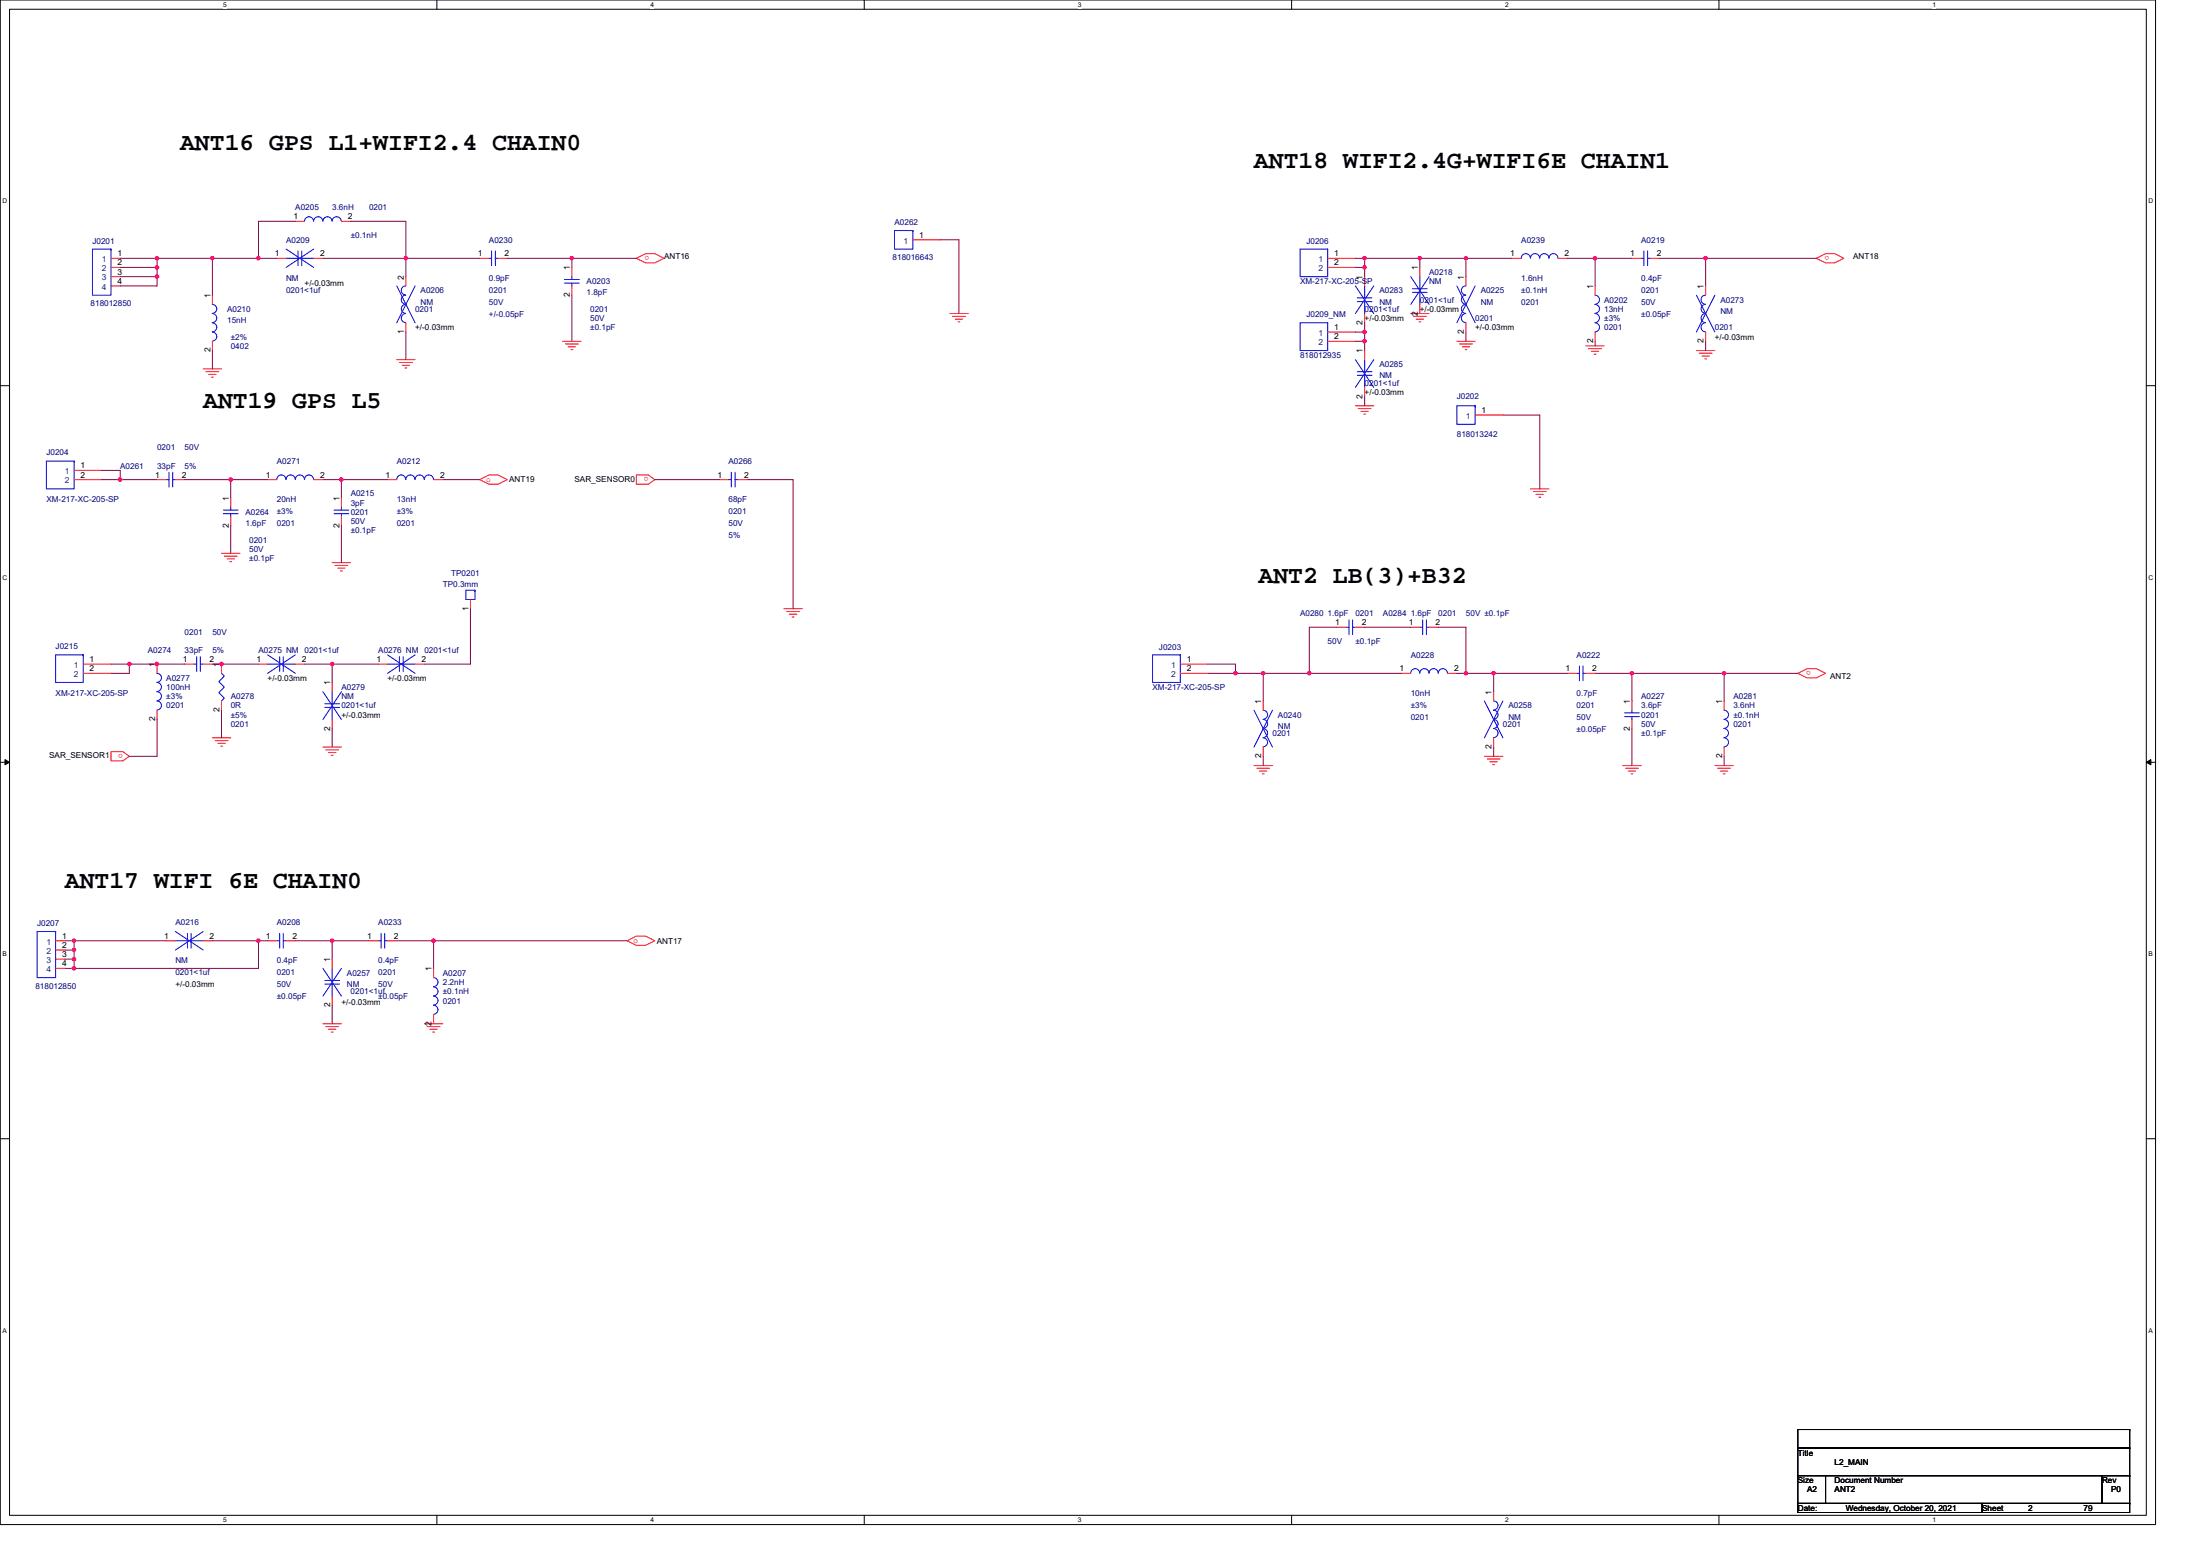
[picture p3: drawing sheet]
<svg xmlns="http://www.w3.org/2000/svg" width="297mm" height="210mm" viewBox="0 0 297 210" stroke-linecap="round" stroke-linejoin="round" font-family="sans-serif">
<path d="M0 0h291v205.7h-291zM1.3 1.2h288.5v203.3h-288.5z" fill="none" stroke="#000" stroke-width=".14"/>
<g fill="#fff">
<path d="M30.1 .1h.5v1h-.5z"/>
<path d="M30.1 204.6h.5v1h-.5z"/>
</g>
<path d="M59 0v1.2M59 204.5v1.2" fill="none" stroke="#000" stroke-width=".14"/>
<g fill="#fff">
<path d="M87.8 .1h.5v1h-.5z"/>
<path d="M87.8 204.6h.5v1h-.5z"/>
</g>
<path d="M116.7 0v1.2M116.7 204.5v1.2" fill="none" stroke="#000" stroke-width=".14"/>
<g fill="#fff">
<path d="M145.5 .1h.5v1h-.5z"/>
<path d="M145.5 204.6h.5v1h-.5z"/>
</g>
<path d="M174.4 0v1.2M174.4 204.5v1.2" fill="none" stroke="#000" stroke-width=".14"/>
<g fill="#fff">
<path d="M203.2 .1h.5v1h-.5z"/>
<path d="M203.2 204.6h.5v1h-.5z"/>
</g>
<path d="M232.1 0v1.2M232.1 204.5v1.2" fill="none" stroke="#000" stroke-width=".14"/>
<g fill="#fff">
<path d="M260.9 .1h.5v1h-.5z"/>
<path d="M260.9 204.6h.5v1h-.5z"/>
<path d="M.4 26.6h.6v1h-.6z"/>
<path d="M290.1 26.6h.6v1h-.6z"/>
<path d="M.4 77.4h.6v1h-.6z"/>
<path d="M290.1 77.4h.6v1h-.6z"/>
</g>
<path d="M0 52h1.3M289.8 52h1.2" fill="none" stroke="#000" stroke-width=".14"/>
<g fill="#fff">
<path d="M.4 128.3h.5v1h-.5z"/>
<path d="M290.1 128.3h.6v1h-.6z"/>
</g>
<path d="M0 102.9h1.3M289.8 102.9h1.2" fill="none" stroke="#000" stroke-width=".14"/>
<path d="M.7 102.5l.6 .4-.6 .3zM289.8 102.9l.6-.4v.7z" fill="#000" stroke="#000" stroke-width=".14"/>
<g fill="#fff">
<path d="M.4 179.1h.5v1h-.5z"/>
<path d="M290.1 179.1h.6v1h-.6z"/>
</g>
<g fill="none" stroke="#000" stroke-width=".14">
<path d="M0 153.7h1.3M289.8 153.7h1.2M242.7 192.9h44.8v2.5h-44.8zM242.7 195.4h44.8v3.7h-44.8zM242.7 199.1h3.8v3.8h-3.8zM246.5 199.1h.1M246.5 199.1h37.3v3.8h-37.3zM283.8 199.1h.1M283.8 199.1h3.7v3.8h-3.7zM287.5 192.9h.1M287.5 195.4h.1M287.5 199.1h.1"/>
<path d="M242.7 202.9h24.9v1.2h-24.9zM267.6 202.9h.1M267.6 202.9h19.9v1.2h-19.9zM287.5 202.9h.1"/>
</g>
<g fill="none" stroke="#f00" stroke-width=".14">
<path d="M15 36.1h1.2M15 37.3h1.2M15 38.6h1.2M15 34.9h1.2M28.7 39.8v1.3M37.4 34.9h1.2M39.9 29.9h1.2M42.4 34.9h1.2M46.1 29.9h1.2M54.8 37.3v1.3M64.8 34.9h1.2M67.2 34.9h1.3"/>
<path d="M77.2 36.1v1.2M77.2 38.6v1.2M85.9 34.9l1.3-.7h1.2l1.3 .7-1.3 .6h-1.2zM123.3 32.4h3.7M179.3 34.9h3.7M179.3 36.1h3.7M184.3 37.3v1.3M191.7 36.1v1.2M197.9 37.3v1.3M204.1 34.9h1.3M210.4 34.9h1.2M215.4 38.6v1.2"/>
<path d="M220.3 34.9h1.3M222.8 34.9h1.3M230.3 38.6v1.2M245.2 34.9l1.3-.7h1.2l1.3 .7-1.3 .6h-1.2zM27.4 49.8h2.5M27.8 50.2h1.7M28.2 50.5h1M28.6 50.9h.2M28.7 46.1v1.2M53.6 48.5h2.4M53.9 48.9h1.8M54.3 49.3h1"/>
<path d="M54.7 49.7h.2M54.8 43.6v1.2M76 46.1h2.5M76.3 46.4h1.8M76.7 46.8h1M77.1 47.2h.2M128.2 42.3h2.5M128.6 42.7h1.8M129 43.1h1M129.4 43.4h.2M179.3 44.8h3.7M179.3 46.1h3.7"/>
<path d="M183 54.8h2.5M183.4 55.1h1.7M183.7 55.5h1M184.1 55.9h.3M184.3 42.3v1.3M184.3 47.3v1.2M184.3 52.3v1.2M190.5 42.3h2.5M190.8 42.7h1.8M191.2 43.1h1M191.6 43.4h.2M191.7 41.1v1.2"/>
<path d="M196.7 46.1h2.5M197.1 46.4h1.7M197.4 46.8h1M197.8 47.2h.3M197.9 43.6v1.2M199.2 56h3.7M214.1 46.7h2.5M214.5 47.1h1.7M214.9 47.4h1M215.2 47.8h.3M215.4 44.8v1.3M229 47.3h2.5"/>
<path d="M229.4 47.7h1.8M229.8 48h1M230.2 48.4h.2M230.3 44.8v1.3M10 63.5h3.7M10 64.7h3.7M21.2 64.7h1.3M23.7 64.7h1.2M29.9 74.7h2.5M30.3 75.1h1.7M30.7 75.4h1M31 75.8h.3"/>
<path d="M31.2 67.2v1.3M31.2 69.7v1.3M36.1 64.7h1.3M42.4 64.7h1.2M44.8 75.9h2.5M45.2 76.3h1.8M45.6 76.7h1M46 77h.2M46.1 67.2v1.3M46.1 69.7v1.3M52.3 64.7h1.3M58.5 64.7h1.3"/>
<path d="M64.8 64.7l1.2-.6h1.2l1.3 .6-1.3 .6h-1.2zM85.9 64.1h1.6l.9 .6-.9 .6h-1.6zM97.1 64.7h1.3M99.6 64.7h1.3M206.6 66h2.5M207 66.3h1.8M207.4 66.7h1M207.8 67.1h.2M11.2 89.6h3.8M11.2 90.9h3.8M21.2 89.6v1.3M21.2 95.8v1.3"/>
<path d="M24.9 89.6h1.3M27.4 89.6h1.3M28.7 99.6h2.5M29 99.9h1.8M29.9 89.6v1.3M29.9 94.6v1.2M34.9 89.6h1.2M39.9 89.6h1.2M44.8 92.1v1.2M44.8 97.1v1.2M51.1 89.6h1.2M56 89.6h1.3"/>
<path d="M63.5 80.9v1.2M105.8 82.1h2.5M106.2 82.5h1.7M106.6 82.9h1M107 83.3h.2M159.4 89.6h3.7M159.4 90.9h3.7M170.6 94.6v1.2M180.5 84.6h1.3M183 84.6h1.3M189.2 90.9h1.3M190.5 84.6h1.2"/>
<path d="M193 84.6h1.2M195.4 90.9h1.3M201.7 93.3v1.3M201.7 99.6v1.2M211.6 90.9h1.3M214.1 90.9h1.3M220.3 94.6v1.2M220.3 97.1v1.2M232.8 94.6v1.2M242.7 90.9l1.3-.7h1.2l1.3 .7-1.3 .6h-1.2zM15 101.4h1.6l.9 .7-.9 .6h-1.6zM29.4 100.3h1"/>
<path d="M29.8 100.7h.2M43.6 100.8h2.5M44 101.2h1.7M44.3 101.6h1.1M44.7 101.9h.3M169.3 103.3h2.5M169.7 103.7h1.7M170 104.1h1M170.4 104.4h.3M170.6 100.8v1.3M200.4 102.1h2.5M200.8 102.4h1.7"/>
<path d="M201.2 102.8h1M201.5 103.2h.3M219.1 103.3h2.5M219.5 103.7h1.7M219.8 104.1h1M220.2 104.4h.3M231.5 103.3h2.5M231.9 103.7h1.8M232.3 104.1h1M232.7 104.4h.2M232.8 100.8v1.3M7.5 128.2h1.3"/>
<path d="M7.5 129.4h1.3M7.5 130.7h1.3M7.5 127h1.3M22.5 127h1.2M27.4 127h1.3M36.1 127h1.3M38.6 127h1.3M43.6 138.2h2.5M44 138.5h1.7M44.3 138.9h1.1M44.7 139.3h.3M44.8 129.4v1.3"/>
<path d="M44.8 134.4v1.3M49.8 127h1.3M52.3 127h1.3M57.3 138.2h2.5M57.7 138.5h1.7M58 138.9h1M58.4 139.3h.3M58.5 130.7v1.2M58.5 136.9v1.3M84.7 127l1.2-.7h1.3l1.2 .7-1.2 .6h-1.3z"/>
</g>
<g fill="none" stroke="#00f" stroke-width=".14">
<path d="M12.5 33.6h2.5v6.2h-2.5zM15 33.6h.1M38.6 33.6l3.8 2.5M38.6 34.9h1.6M40.2 33.9v2M40.7 33.9v2M40.7 34.9h1.7M41.1 29.8a.6 .6 0 0 1 .6-.5 .6 .6 0 0 1 .6 .5M42.4 33.6l-3.8 2.5M42.4 29.8a.61 .61 0 0 1 .6-.5 .61 .61 0 0 1 .6 .5M43.6 29.8a.61 .61 0 0 1 .6-.5 .61 .61 0 0 1 .6 .5M44.8 29.8a.61 .61 0 0 1 .7-.5 .61 .61 0 0 1 .6 .5"/>
<path d="M53.6 38.6l2.4 5M54.8 38.6a.63 .63 0 0 0-.6 .6 .63 .63 0 0 0 .6 .6 .63 .63 0 0 0-.6 .7 .63 .63 0 0 0 .6 .6 .6 .6 0 0 0-.6 .6 .6 .6 0 0 0 .6 .6M56 38.6l-2.4 5M66 34.9h.4M66.4 33.9v2M66.9 33.9v2M66.9 34.9h.3M76.2 37.7h2M76.2 38.2h2M77.2 37.3v.4M77.2 38.2v.4M120.8 31.1h2.5v2.5h-2.5z"/>
<path d="M123.3 31.1h.1M175.5 33.6h3.8v3.7h-3.8zM179.3 33.6h.1M183 38.6l2.5 3.7M184.3 38.6v1.6M185.5 38.6l-2.5 3.7M190.5 37.3l2.5 3.8M190.7 39h2M190.7 39.5h2M191.7 37.3v1.7M191.7 39.5v1.6M193 37.3l-2.5 3.8"/>
<path d="M196.7 38.6l2.5 5M197.9 38.6a.61 .61 0 0 0-.6 .6 .61 .61 0 0 0 .6 .6 .63 .63 0 0 0-.6 .6 .63 .63 0 0 0 .6 .7 .61 .61 0 0 0-.6 .6 .61 .61 0 0 0 .6 .6M199.2 38.6l-2.5 5M205.4 34.8a.61 .61 0 0 1 .6-.6 .61 .61 0 0 1 .6 .6M206.6 34.8a.61 .61 0 0 1 .7-.6 .61 .61 0 0 1 .6 .6M207.9 34.8a.61 .61 0 0 1 .6-.6 .61 .61 0 0 1 .6 .6M209.1 34.8a.6 .6 0 0 1 .6-.6 .6 .6 0 0 1 .7 .6M215.3 39.8a.61 .61 0 0 1 .7 .6 .61 .61 0 0 1-.7 .7 .61 .61 0 0 1 .7 .6 .61 .61 0 0 1-.7 .6M221.6 34.9h.4M222 33.9v2M222.5 33.9v2M222.5 34.9h.3"/>
<path d="M229 39.8l2.5 5M230.3 39.8a.61 .61 0 0 0-.6 .6 .61 .61 0 0 0 .6 .7 .61 .61 0 0 0-.6 .6 .61 .61 0 0 0 .6 .6M231.5 39.8l-2.5 5M28.7 41.1a.6 .6 0 0 1 .6 .6 .6 .6 0 0 1-.6 .6M28.7 42.3a.61 .61 0 0 1 .6 .6 .61 .61 0 0 1-.6 .6M28.7 43.6a.61 .61 0 0 1 .6 .6 .61 .61 0 0 1-.6 .6M28.7 44.8a.61 .61 0 0 1 .6 .6 .61 .61 0 0 1-.6 .6M54.8 42.3a.61 .61 0 0 0-.6 .6 .61 .61 0 0 0 .6 .6M175.5 43.6h3.8v3.7h-3.8zM179.3 43.6h.1M183 48.5l2.5 3.8M183.3 40.2h1.9"/>
<path d="M183.3 40.7h1.9M183.3 50.2h1.9M183.3 50.7h1.9M184.3 40.7v1.6M184.3 48.5v1.7M184.3 50.7v1.6M185.5 48.5l-2.5 3.8M196.7 54.8h2.5v2.5h-2.5zM197.9 42.3a.61 .61 0 0 0-.6 .6 .61 .61 0 0 0 .6 .6M199.2 54.8h.1M215.3 42.3a.61 .61 0 0 1 .7 .6 .61 .61 0 0 1-.7 .6M215.3 43.6a.61 .61 0 0 1 .7 .6 .61 .61 0 0 1-.7 .6"/>
<path d="M230.3 42.3a.61 .61 0 0 0-.6 .6 .61 .61 0 0 0 .6 .6M230.3 43.6a.61 .61 0 0 0-.6 .6 .61 .61 0 0 0 .6 .6M6.3 62.2h3.7v3.8h-3.7zM10 62.2h.1M22.5 64.7h.3M22.8 63.7v2M23.3 63.7v2M23.3 64.7h.4M30.2 68.8h1.9M30.2 69.3h1.9M31.2 68.5v.3M31.2 69.3v.4"/>
<path d="M37.4 64.7a.61 .61 0 0 1 .6-.6 .61 .61 0 0 1 .6 .6 .62 .62 0 0 1 .6-.6 .62 .62 0 0 1 .7 .6 .62 .62 0 0 1 .6-.6 .62 .62 0 0 1 .6 .6 .61 .61 0 0 1 .6-.6 .61 .61 0 0 1 .6 .6M45.1 68.8h2M45.1 69.3h2M46.1 68.5v.3M46.1 69.3v.4M53.6 64.7a.6 .6 0 0 1 .6-.6 .6 .6 0 0 1 .6 .6 .62 .62 0 0 1 .6-.6 .62 .62 0 0 1 .6 .6 .62 .62 0 0 1 .6-.6 .62 .62 0 0 1 .7 .6 .62 .62 0 0 1 .6-.6 .62 .62 0 0 1 .6 .6M62.9 79.7h1.2v1.2h-1.2zM64.1 79.7h.1M98.4 64.7h.3M98.7 63.7v2M99.2 63.7v2M99.2 64.7h.4"/>
<path d="M7.5 88.4h3.7v3.7h-3.7zM11.2 88.4h.1M21.2 90.9a.6 .6 0 0 1 .6 .6 .6 .6 0 0 1-.6 .6 .62 .62 0 0 1 .6 .6 .62 .62 0 0 1-.6 .6 .62 .62 0 0 1 .6 .6 .62 .62 0 0 1-.6 .7 .62 .62 0 0 1 .6 .6 .62 .62 0 0 1-.6 .6M26.2 89.6h.4M26.6 88.6v2M27 88.6v2M27 89.6h.4M29.9 90.9l.4 .3-.8 .8 .8 .7-.8 .8 .8 .7-.4 .4M36.1 89.6h1.7M36.1 88.4l3.8 2.5M37.8 88.6v2M38.2 88.6v2"/>
<path d="M38.2 89.6h1.7M39.9 88.4l-3.8 2.5M43.6 93.3l2.5 3.8M43.9 95h1.9M43.9 95.5h1.9M44.8 93.3v1.7M44.8 95.5v1.6M46.1 93.3l-2.5 3.8M52.3 89.6h1.6M52.3 88.4l3.7 2.5M53.9 88.6v2M54.4 88.6v2"/>
<path d="M54.4 89.6h1.6M56 88.4l-3.7 2.5M155.6 88.4h3.8v3.7h-3.8zM159.4 88.4h.1M169.3 95.8l2.5 5M170.5 95.8a.61 .61 0 0 1 .7 .7 .61 .61 0 0 1-.7 .6 .61 .61 0 0 1 .7 .6 .61 .61 0 0 1-.7 .6M170.5 98.3a.61 .61 0 0 1 .7 .6 .61 .61 0 0 1-.7 .6M170.5 99.6a.61 .61 0 0 1 .7 .6 .61 .61 0 0 1-.7 .6M171.8 95.8l-2.5 5M181.8 84.6h.3M182.1 83.7v1.9M182.6 83.7v1.9"/>
<path d="M182.6 84.6h.4M191.7 84.6h.4M192.1 83.7v1.9M192.6 83.7v1.9M192.6 84.6h.4M195.4 90.8a.62 .62 0 0 0-.6-.6 .62 .62 0 0 0-.6 .6 .62 .62 0 0 0-.6-.6 .62 .62 0 0 0-.7 .6 .62 .62 0 0 0-.6-.6 .62 .62 0 0 0-.6 .6 .6 .6 0 0 0-.6-.6 .6 .6 0 0 0-.6 .6M200.4 94.6l2.5 5M201.7 94.6a.61 .61 0 0 1 .6 .6 .61 .61 0 0 1-.6 .6 .62 .62 0 0 1 .6 .6 .62 .62 0 0 1-.6 .7 .61 .61 0 0 1 .6 .6 .61 .61 0 0 1-.6 .6M201.7 98.3a.61 .61 0 0 1 .6 .6 .61 .61 0 0 1-.6 .6M202.9 94.6l-2.5 5M212.9 90.9h.4M213.3 89.9v2"/>
<path d="M213.7 89.9v2M213.7 90.9h.4M219.3 96.2h2M219.3 96.7h2M220.3 95.8v.4M220.3 96.7v.4M232.8 95.8a.61 .61 0 0 1 .6 .7 .61 .61 0 0 1-.6 .6 .61 .61 0 0 1 .6 .6 .61 .61 0 0 1-.6 .6M232.8 98.3a.61 .61 0 0 1 .6 .6 .61 .61 0 0 1-.6 .6M232.8 99.6a.61 .61 0 0 1 .6 .6 .61 .61 0 0 1-.6 .6M5 125.7h2.5v6.2h-2.5zM7.5 125.7h.1M23.7 125.7l3.7 2.5"/>
<path d="M23.7 127h1.6M25.3 126v2M25.8 126v2M25.8 127h1.6M27.4 125.7l-3.7 2.5M37.4 127h.4M37.8 126v2M38.2 126v2M38.2 127h.4M43.6 130.7l2.5 3.7M43.9 132.3h1.9M43.9 132.8h1.9"/>
<path d="M44.8 130.7v1.6M44.8 132.8v1.6M46.1 130.7l-2.5 3.7M51.1 127h.4M51.5 126v2M51.9 126v2M51.9 127h.4M58.5 131.9a.61 .61 0 0 1 .6 .6 .61 .61 0 0 1-.6 .7M58.5 133.2a.61 .61 0 0 1 .6 .6 .61 .61 0 0 1-.6 .6M58.5 134.4a.6 .6 0 0 1 .6 .6 .6 .6 0 0 1-.6 .6M58.5 135.7a.61 .61 0 0 1 .6 .6 .61 .61 0 0 1-.6 .6"/>
</g>
<g fill="none" stroke="#800040" stroke-width=".14">
<path d="M16.2 34.9h5M16.2 36.1h5M16.2 37.3h5M21.2 34.9v1.2M21.2 36.1v1.2M21.2 37.3v1.3h-5M21.2 34.9h7.5M34.9 34.9h2.5M34.9 34.9h-6.2v4.9M39.9 29.9h-5v5M43.6 34.9h21.2M47.3 29.9h7.5v7.4"/>
<path d="M68.5 34.9h8.7M77.2 39.8v6.3M85.9 34.9h-8.7v1.2M127 32.4h2.5v9.9M183 36.1h1.3M183 34.9h1.3M184.3 34.9h7.4M184.3 34.9v1.2M184.3 36.1v1.2M191.7 34.9h6.2M191.7 34.9v1.2M197.9 34.9h6.2"/>
<path d="M197.9 34.9v2.4M211.6 34.9h3.8M215.4 34.9v3.7M215.4 34.9h4.9M224.1 34.9h6.2M230.3 34.9v3.7M230.3 34.9h14.9M28.7 47.3v2.5M54.8 44.8v3.7M183 46.1h1.3M183 44.8h1.3M184.3 43.6v1.2"/>
<path d="M184.3 46.1v1.2M184.3 53.5v1.3M184.3 44.8v1.3M197.9 44.8v1.3M202.9 56h5v10M215.4 46.1v.6M230.3 46.1v1.2M13.7 63.5h2.5v1.2M13.7 64.7h2.5M16.2 64.7h5M24.9 64.7h6.3M31.2 64.7h4.9"/>
<path d="M31.2 71v3.7M31.2 64.7v2.5M43.6 64.7h2.5M46.1 64.7h6.2M46.1 64.7v2.5M46.1 71v4.9M59.8 64.7h5M88.4 64.7h8.7M100.9 64.7h6.2v17.4M15 89.6h2.5M17.5 89.6h7.4M17.5 89.6v1.3h-2.5"/>
<path d="M21.2 97.1v5h-3.7M28.7 89.6h6.2M29.9 95.8v3.8M41.1 89.6h3.7M44.8 89.6h6.3M44.8 89.6v2.5M44.8 98.3v2.5M63.5 82.1v7.5h-6.2M163.1 89.6h3.7v1.3M163.1 90.9h3.7M166.8 90.9h3.8M170.6 90.9v3.7"/>
<path d="M170.6 90.9h6.2M180.5 84.6h-3.7v6.3h12.4M184.3 84.6h6.2M194.2 84.6h3.7v6.3h3.8M196.7 90.9h1.2M201.7 90.9h9.9M201.7 90.9v2.4M215.4 90.9h4.9M220.3 90.9v3.7M220.3 90.9h12.5M220.3 98.3v5M232.8 90.9v3.7"/>
<path d="M232.8 90.9h9.9M170.6 102.1v1.2M201.7 100.8v1.3M232.8 102.1v1.2M8.8 127h1.2M8.8 130.7h1.2M8.8 128.2h1.2M8.8 129.4h1.2M10 128.2v1.2M10 129.4v1.3M22.5 127h-12.5v1.2M28.7 127h6.2"/>
<path d="M34.9 127v3.7h-24.9M34.9 127h1.2M39.9 127h4.9M44.8 135.7v2.5M44.8 127v2.4M44.8 127h5M53.6 127h31.1M58.5 127v3.7"/>
</g>
<g fill="#f0f" stroke="#f0f" stroke-width=".14">
<circle cx="21.2" cy="36.1" r=".24"/>
<circle cx="28.7" cy="34.8" r=".23"/>
<circle cx="34.9" cy="34.8" r=".23"/>
<circle cx="54.8" cy="34.8" r=".23"/>
<circle cx="77.2" cy="34.8" r=".24"/>
<circle cx="21.2" cy="89.6" r=".24"/>
<circle cx="17.5" cy="89.6" r=".24"/>
<circle cx="16.2" cy="64.7" r=".24"/>
<circle cx="46.1" cy="64.7" r=".24"/>
<circle cx="44.8" cy="126.9" r=".24"/>
<circle cx="58.5" cy="126.9" r=".24"/>
<circle cx="166.8" cy="90.8" r=".23"/>
<circle cx="170.6" cy="90.9" r=".24"/>
<circle cx="201.7" cy="90.9" r=".24"/>
<circle cx="21.2" cy="34.8" r=".24"/>
<circle cx="44.8" cy="89.6" r=".24"/>
<circle cx="197.9" cy="90.8" r=".23"/>
<circle cx="232.8" cy="90.9" r=".24"/>
<circle cx="21.2" cy="37.3" r=".24"/>
<circle cx="10" cy="126.9" r=".24"/>
<circle cx="10" cy="128.2" r=".23"/>
<circle cx="10" cy="130.7" r=".24"/>
<circle cx="10" cy="129.4" r=".23"/>
<circle cx="176.8" cy="90.9" r=".24"/>
<circle cx="34.9" cy="126.9" r=".24"/>
<circle cx="184.2" cy="34.8" r=".23"/>
<circle cx="191.7" cy="34.8" r=".23"/>
<circle cx="197.9" cy="34.8" r=".23"/>
<circle cx="215.3" cy="34.8" r=".23"/>
<circle cx="184.2" cy="36.1" r=".23"/>
<circle cx="184.2" cy="46" r=".24"/>
<circle cx="29.9" cy="89.6" r=".24"/>
<circle cx="31.1" cy="64.7" r=".24"/>
<circle cx="230.3" cy="34.8" r=".24"/>
<circle cx="184.2" cy="44.8" r=".24"/>
<circle cx="220.3" cy="90.9" r=".24"/>
</g>
<g font-size="3.3">
<text x="24.3" y="20.2">ANT16 GPS L1+WIFI2.4 CHAIN0</text>
<text x="169.3" y="22.7">ANT18 WIFI2.4G+WIFI6E CHAIN1</text>
<text x="27.4" y="55.1">ANT19 GPS L5</text>
<text x="169.9" y="78.7">ANT2 LB(3)+B32</text>
<text x="8.8" y="119.8">ANT17 WIFI 6E CHAIN0</text>
</g>
<g font-size="1.1">
<text x="39.6" y="29.6">1</text>
<text x="47" y="29.6">2</text>
<text x="15.9" y="35.8">2</text>
<text x="15.9" y="34.6">1</text>
<text x="37.1" y="34.6">1</text>
<text x="43.2" y="34.6">2</text>
<text x="64.5" y="34.6">1</text>
<text x="68.1" y="34.6">2</text>
<text x="89.7" y="35">ANT16</text>
<text x="124.1" y="32.1">1</text>
<text x="180.1" y="34.6">1</text>
<text x="180.1" y="35.8">2</text>
<text x="203.9" y="34.6">1</text>
<text x="211.2" y="34.6">2</text>
<text x="220.1" y="34.6">1</text>
<text x="223.7" y="34.6">2</text>
<text x="250.2" y="35">ANT18</text>
<text x="15.9" y="37.1">3</text>
<text x="15.9" y="38.3">4</text>
<text x="28.4" y="40.2" transform="rotate(-90 28.4 40.2)">1</text>
<text x="41.1" y="38.6">+/-0.03mm</text>
<text x="54.5" y="37.7" transform="rotate(-90 54.5 37.7)">2</text>
<text x="76.9" y="40.1" transform="rotate(-90 76.9 40.1)">2</text>
<text x="76.9" y="36.5" transform="rotate(-90 76.9 36.5)">1</text>
<text x="184" y="37.7" transform="rotate(-90 184 37.7)">1</text>
<text x="191.4" y="36.5" transform="rotate(-90 191.4 36.5)">1</text>
<text x="197.7" y="37.7" transform="rotate(-90 197.7 37.7)">1</text>
<text x="215.1" y="39" transform="rotate(-90 215.1 39)">1</text>
<text x="230" y="39" transform="rotate(-90 230 39)">1</text>
<text x="28.4" y="47.6" transform="rotate(-90 28.4 47.6)">2</text>
<text x="54.5" y="45.1" transform="rotate(-90 54.5 45.1)">1</text>
<text x="56" y="44.6">+/-0.03mm</text>
<text x="180.1" y="44.5">1</text>
<text x="180.1" y="45.8">2</text>
<text x="184" y="47.7" transform="rotate(-90 184 47.7)">1</text>
<text x="184" y="43.8" transform="rotate(-90 184 43.8)">2</text>
<text x="184.3" y="43.3">+/-0.03mm</text>
<text x="191.4" y="42.6" transform="rotate(-90 191.4 42.6)">2</text>
<text x="191.7" y="42.1">+/-0.03mm</text>
<text x="197.7" y="45.1" transform="rotate(-90 197.7 45.1)">2</text>
<text x="199.2" y="44.6">+/-0.03mm</text>
<text x="215.1" y="46.3" transform="rotate(-90 215.1 46.3)">2</text>
<text x="230" y="46.3" transform="rotate(-90 230 46.3)">2</text>
<text x="231.5" y="45.8">+/-0.03mm</text>
<text x="184" y="53.8" transform="rotate(-90 184 53.8)">2</text>
<text x="184.3" y="53.3">+/-0.03mm</text>
<text x="200" y="55.7">1</text>
<text x="10.9" y="63.2">1</text>
<text x="10.9" y="64.5">2</text>
<text x="21" y="64.5">1</text>
<text x="24.6" y="64.5">2</text>
<text x="35.9" y="64.5">1</text>
<text x="43.2" y="64.5">2</text>
<text x="52.1" y="64.5">1</text>
<text x="59.4" y="64.5">2</text>
<text x="68.7" y="65.1">ANT19</text>
<text x="77.6" y="65">SAR_SENSOR0</text>
<text x="96.9" y="64.5">1</text>
<text x="100.5" y="64.5">2</text>
<text x="30.9" y="71.2" transform="rotate(-90 30.9 71.2)">2</text>
<text x="30.9" y="67.6" transform="rotate(-90 30.9 67.6)">1</text>
<text x="45.8" y="71.2" transform="rotate(-90 45.8 71.2)">2</text>
<text x="45.8" y="67.6" transform="rotate(-90 45.8 67.6)">1</text>
<text x="63.2" y="82.4" transform="rotate(-90 63.2 82.4)">1</text>
<text x="12.1" y="89.3">1</text>
<text x="24.7" y="89.3">1</text>
<text x="28.3" y="89.3">2</text>
<text x="34.6" y="89.3">1</text>
<text x="40.7" y="89.3">2</text>
<text x="50.8" y="89.3">1</text>
<text x="56.9" y="89.3">2</text>
<text x="160.2" y="89.3">1</text>
<text x="180.3" y="84.4">1</text>
<text x="183.9" y="84.4">2</text>
<text x="190.2" y="84.4">1</text>
<text x="193.8" y="84.4">2</text>
<text x="12.1" y="90.6">2</text>
<text x="20.9" y="90" transform="rotate(-90 20.9 90)">1</text>
<text x="29.6" y="90" transform="rotate(-90 29.6 90)">1</text>
<text x="36.1" y="91.9">+/-0.03mm</text>
<text x="44.6" y="92.5" transform="rotate(-90 44.6 92.5)">1</text>
<text x="52.3" y="91.9">+/-0.03mm</text>
<text x="160.2" y="90.6">2</text>
<text x="170.3" y="95" transform="rotate(-90 170.3 95)">1</text>
<text x="189" y="90.6">1</text>
<text x="196.3" y="90.6">2</text>
<text x="201.4" y="93.7" transform="rotate(-90 201.4 93.7)">1</text>
<text x="211.4" y="90.6">1</text>
<text x="215" y="90.6">2</text>
<text x="220.1" y="95" transform="rotate(-90 220.1 95)">1</text>
<text x="232.5" y="95" transform="rotate(-90 232.5 95)">1</text>
<text x="247.1" y="91.6">ANT2</text>
<text x="20.9" y="97.3" transform="rotate(-90 20.9 97.3)">2</text>
<text x="29.6" y="96.1" transform="rotate(-90 29.6 96.1)">2</text>
<text x="44.6" y="98.6" transform="rotate(-90 44.6 98.6)">2</text>
<text x="46.1" y="96.9">+/-0.03mm</text>
<text x="201.4" y="101.1" transform="rotate(-90 201.4 101.1)">2</text>
<text x="220.1" y="98.6" transform="rotate(-90 220.1 98.6)">2</text>
<text x="6.6" y="102.3">SAR_SENSOR1</text>
<text x="170.3" y="102.3" transform="rotate(-90 170.3 102.3)">2</text>
<text x="232.5" y="102.3" transform="rotate(-90 232.5 102.3)">2</text>
<text x="8.4" y="127.9">2</text>
<text x="8.4" y="129.2">3</text>
<text x="8.4" y="130.4">4</text>
<text x="8.4" y="126.7">1</text>
<text x="22.2" y="126.7">1</text>
<text x="28.3" y="126.7">2</text>
<text x="35.9" y="126.7">1</text>
<text x="39.5" y="126.7">2</text>
<text x="44.6" y="129.8" transform="rotate(-90 44.6 129.8)">1</text>
<text x="49.6" y="126.7">1</text>
<text x="53.2" y="126.7">2</text>
<text x="58.3" y="131.1" transform="rotate(-90 58.3 131.1)">1</text>
<text x="88.7" y="127.3">ANT17</text>
<text x="23.7" y="133.2">+/-0.03mm</text>
<text x="44.6" y="135.9" transform="rotate(-90 44.6 135.9)">2</text>
<text x="46.1" y="135.7">+/-0.03mm</text>
<text x="58.3" y="138.4" transform="rotate(-90 58.3 138.4)">2</text>
<text x="242.7" y="196.4">Title</text>
<text x="247.7" y="197.7">L2_MAIN</text>
<text x="242.7" y="200.2">Size</text>
<text x="242.7" y="203.9">Date:</text>
<text x="244" y="201.4">A2</text>
<text x="247.7" y="200.2">Document Number</text>
<text x="247.7" y="201.4">ANT2</text>
<text x="249.2" y="203.9">Wednesday, October 20, 2021</text>
<text x="267.6" y="203.9">Sheet</text>
<text x="273.9" y="203.9">2</text>
<text x="281.3" y="203.9">79</text>
<text x="283.8" y="200.2">Rev</text>
<text x="285" y="201.4">P0</text>
</g>
<g font-size="1.1" fill="#000080">
<text x="39.9" y="28.4">A0205</text>
<text x="44.8" y="28.4">3.6nH</text>
<text x="49.8" y="28.4">0201</text>
<text x="12.5" y="32.9">J0201</text>
<text x="38.6" y="32.8">A0209</text>
<text x="47.3" y="32.1">±0.1nH</text>
<text x="66" y="32.8">A0230</text>
<text x="120.5" y="35.1">818016643</text>
<text x="120.8" y="30.4">A0262</text>
<text x="176.4" y="32.9">J0206</text>
<text x="205.4" y="32.8">A0239</text>
<text x="221.6" y="32.8">A0219</text>
<text x="12.2" y="41.3">818012850</text>
<text x="38.6" y="37.9">NM</text>
<text x="38.6" y="39.5">0201&lt;1uf</text>
<text x="56.8" y="39.6">A0206</text>
<text x="56.8" y="41.1">NM</text>
<text x="66" y="37.9">0.9pF</text>
<text x="66" y="39.5">0201</text>
<text x="66" y="41.1">50V</text>
<text x="79.2" y="38.4">A0203</text>
<text x="79.2" y="39.9">1.8pF</text>
<text x="175.5" y="38.4">XM-217-XC-205-SP</text>
<text x="186.2" y="39.6">A0283</text>
<text x="186.2" y="41.1">NM</text>
<text x="191.7" y="40.9">0201&lt;1uf</text>
<text x="193" y="37.1">A0218</text>
<text x="193" y="38.4">NM</text>
<text x="199.9" y="39.6">A0225</text>
<text x="199.9" y="41.1">NM</text>
<text x="205.4" y="37.9">1.6nH</text>
<text x="205.4" y="39.5">±0.1nH</text>
<text x="205.4" y="41.1">0201</text>
<text x="216.6" y="40.9">A0202</text>
<text x="221.6" y="37.9">0.4pF</text>
<text x="221.6" y="39.5">0201</text>
<text x="221.6" y="41.1">50V</text>
<text x="232.3" y="40.9">A0273</text>
<text x="30.7" y="42.1">A0210</text>
<text x="30.7" y="43.6">15nH</text>
<text x="31.2" y="45.8">±2%</text>
<text x="31.2" y="47.1">0402</text>
<text x="56" y="42.1">0201</text>
<text x="66" y="42.7">+/-0.05pF</text>
<text x="79.7" y="42.1">0201</text>
<text x="79.7" y="43.3">50V</text>
<text x="79.7" y="44.6">±0.1pF</text>
<text x="176.4" y="42.8">J0209_NM</text>
<text x="184.3" y="42.1">0201&lt;1uf</text>
<text x="199.2" y="43.3">0201</text>
<text x="216.6" y="42.1">13nH</text>
<text x="216.6" y="43.3">±3%</text>
<text x="216.6" y="44.6">0201</text>
<text x="221.6" y="42.7">±0.05pF</text>
<text x="231.5" y="44.6">0201</text>
<text x="232.3" y="42.3">NM</text>
<text x="175.5" y="48.3">818012935</text>
<text x="184.3" y="52">0201&lt;1uf</text>
<text x="186.2" y="49.6">A0285</text>
<text x="186.2" y="51.1">NM</text>
<text x="196.7" y="53.9">J0202</text>
<text x="196.7" y="59">818013242</text>
<text x="6.3" y="61.4">J0204</text>
<text x="16.2" y="63.2">A0261</text>
<text x="21.2" y="63.2">33pF</text>
<text x="21.2" y="60.8">0201</text>
<text x="24.9" y="60.8">50V</text>
<text x="24.9" y="63.2">5%</text>
<text x="37.4" y="62.6">A0271</text>
<text x="53.6" y="62.6">A0212</text>
<text x="98.4" y="62.6">A0266</text>
<text x="6.3" y="67.7">XM-217-XC-205-SP</text>
<text x="33.1" y="69.5">A0264</text>
<text x="33.1" y="71">1.6pF</text>
<text x="37.4" y="67.7">20nH</text>
<text x="37.4" y="69.3">±3%</text>
<text x="37.4" y="71">0201</text>
<text x="47.3" y="67">A0215</text>
<text x="47.3" y="68.2">3pF</text>
<text x="47.3" y="69.5">0201</text>
<text x="47.3" y="70.7">50V</text>
<text x="47.3" y="72">±0.1pF</text>
<text x="53.6" y="67.7">13nH</text>
<text x="53.6" y="69.3">±3%</text>
<text x="53.6" y="71">0201</text>
<text x="98.4" y="67.7">68pF</text>
<text x="98.4" y="69.3">0201</text>
<text x="98.4" y="71">50V</text>
<text x="33.7" y="73.2">0201</text>
<text x="33.7" y="74.4">50V</text>
<text x="33.7" y="75.7">±0.1pF</text>
<text x="60.9" y="77.7">TP0201</text>
<text x="98.4" y="72.6">5%</text>
<text x="59.8" y="79.2">TP0.3mm</text>
<text x="175.5" y="83.2">A0280 1.6pF</text>
<text x="183" y="83.2">0201</text>
<text x="186.7" y="83.2">A0284 1.6pF</text>
<text x="194.2" y="83.2">0201</text>
<text x="197.9" y="83.2">50V ±0.1pF</text>
<text x="7.5" y="87.5">J0215</text>
<text x="20" y="88.1">A0274</text>
<text x="24.9" y="88.1">33pF</text>
<text x="24.9" y="85.7">0201</text>
<text x="28.7" y="85.7">50V</text>
<text x="28.7" y="88.1">5%</text>
<text x="34.9" y="88.1">A0275 NM</text>
<text x="41.1" y="88.1">0201&lt;1uf</text>
<text x="51.1" y="88.1">A0276 NM</text>
<text x="57.3" y="88.1">0201&lt;1uf</text>
<text x="156.5" y="87.7">J0203</text>
<text x="179.3" y="86.9">50V</text>
<text x="183" y="86.9">±0.1pF</text>
<text x="190.5" y="88.8">A0228</text>
<text x="212.9" y="88.8">A0222</text>
<text x="7.5" y="93.9">XM-217-XC-205-SP</text>
<text x="22.5" y="91.9">A0277</text>
<text x="22.5" y="93.1">100nH</text>
<text x="22.5" y="94.4">±3%</text>
<text x="22.5" y="95.6">0201</text>
<text x="31.2" y="94.4">A0278</text>
<text x="31.2" y="95.6">0R</text>
<text x="46.1" y="93.1">A0279</text>
<text x="46.1" y="94.4">NM</text>
<text x="46.1" y="95.6">0201&lt;1uf</text>
<text x="155.6" y="93.1">XM-217-XC-205-SP</text>
<text x="190.5" y="93.9">10nH</text>
<text x="190.5" y="95.5">±3%</text>
<text x="203.7" y="95.6">A0258</text>
<text x="212.9" y="93.9">0.7pF</text>
<text x="212.9" y="95.5">0201</text>
<text x="221.6" y="94.4">A0227</text>
<text x="221.6" y="95.6">3.6pF</text>
<text x="234" y="94.4">A0281</text>
<text x="234" y="95.6">3.6nH</text>
<text x="31.2" y="96.9">±5%</text>
<text x="31.2" y="98.1">0201</text>
<text x="171.8" y="99.3">0201</text>
<text x="172.5" y="96.9">A0240</text>
<text x="172.5" y="98.3">NM</text>
<text x="190.5" y="97.1">0201</text>
<text x="202.9" y="98.1">0201</text>
<text x="203.7" y="97.1">NM</text>
<text x="212.9" y="97.1">50V</text>
<text x="212.9" y="98.7">±0.05pF</text>
<text x="221.6" y="96.9">0201</text>
<text x="221.6" y="98.1">50V</text>
<text x="221.6" y="99.3">±0.1pF</text>
<text x="234" y="96.9">±0.1nH</text>
<text x="234" y="98.1">0201</text>
<text x="5" y="125">J0207</text>
<text x="23.7" y="124.9">A0216</text>
<text x="37.4" y="124.9">A0208</text>
<text x="51.1" y="124.9">A0233</text>
<text x="23.7" y="130">NM</text>
<text x="23.7" y="131.6">0201&lt;1uf</text>
<text x="37.4" y="130">0.4pF</text>
<text x="37.4" y="131.6">0201</text>
<text x="46.8" y="131.7">A0257</text>
<text x="51.1" y="130">0.4pF</text>
<text x="51.1" y="131.6">0201</text>
<text x="59.8" y="131.7">A0207</text>
<text x="4.8" y="133.5">818012850</text>
<text x="37.4" y="133.2">50V</text>
<text x="37.4" y="134.8">±0.05pF</text>
<text x="46.8" y="133.2">NM</text>
<text x="47.3" y="134.2">0201&lt;1uf</text>
<text x="51.1" y="133.2">50V</text>
<text x="51.1" y="134.8">±0.05pF</text>
<text x="59.8" y="132.9">2.2nH</text>
<text x="59.8" y="134.2">±0.1nH</text>
<text x="59.8" y="135.4">0201</text>
</g>
<g font-size="1.1" fill="#004080">
<text x="13.7" y="35.4">1</text>
<text x="122" y="32.9">1</text>
<text x="178" y="35.4">1</text>
<text x="13.7" y="36.6">2</text>
<text x="13.7" y="37.8">3</text>
<text x="13.7" y="39.1">4</text>
<text x="178" y="36.6">2</text>
<text x="178" y="45.3">1</text>
<text x="178" y="46.6">2</text>
<text x="197.9" y="56.5">1</text>
<text x="8.8" y="64">1</text>
<text x="8.8" y="65.2">2</text>
<text x="10" y="90.1">1</text>
<text x="10" y="91.4">2</text>
<text x="158.1" y="90.1">1</text>
<text x="158.1" y="91.4">2</text>
<text x="6.3" y="128.7">2</text>
<text x="6.3" y="129.9">3</text>
<text x="6.3" y="131.2">4</text>
<text x="6.3" y="127.5">1</text>
</g>
<g font-size="1.1" fill="#f00">
<text x="87.7" y="34.6" transform="rotate(180 87.7 34.6)">o</text>
<text x="247" y="34.6" transform="rotate(180 247 34.6)">o</text>
<text x="65.6" y="65">o</text>
<text x="87.5" y="64.4" transform="rotate(180 87.5 64.4)">o</text>
<text x="244.5" y="90.6" transform="rotate(180 244.5 90.6)">o</text>
<text x="16.6" y="101.8" transform="rotate(180 16.6 101.8)">o</text>
<text x="85.6" y="127.2">o</text>
</g>
<g font-size=".9">
<text x="30.1" y="1">5</text>
<text x="87.8" y="1">4</text>
<text x="145.5" y="1">3</text>
<text x="203.2" y="1">2</text>
<text x="260.9" y="1">1</text>
<text x=".4" y="27.5">D</text>
<text x="290.1" y="27.5">D</text>
<text x=".4" y="78.3">C</text>
<text x="290.1" y="78.3">C</text>
<text x=".4" y="129.1">B</text>
<text x="290.1" y="129.1">B</text>
<text x=".4" y="179.9">A</text>
<text x="290.1" y="179.9">A</text>
<text x="30.1" y="205.4">5</text>
<text x="87.8" y="205.4">4</text>
<text x="145.5" y="205.4">3</text>
<text x="203.2" y="205.4">2</text>
<text x="260.9" y="205.4">1</text>
</g>
</svg>
